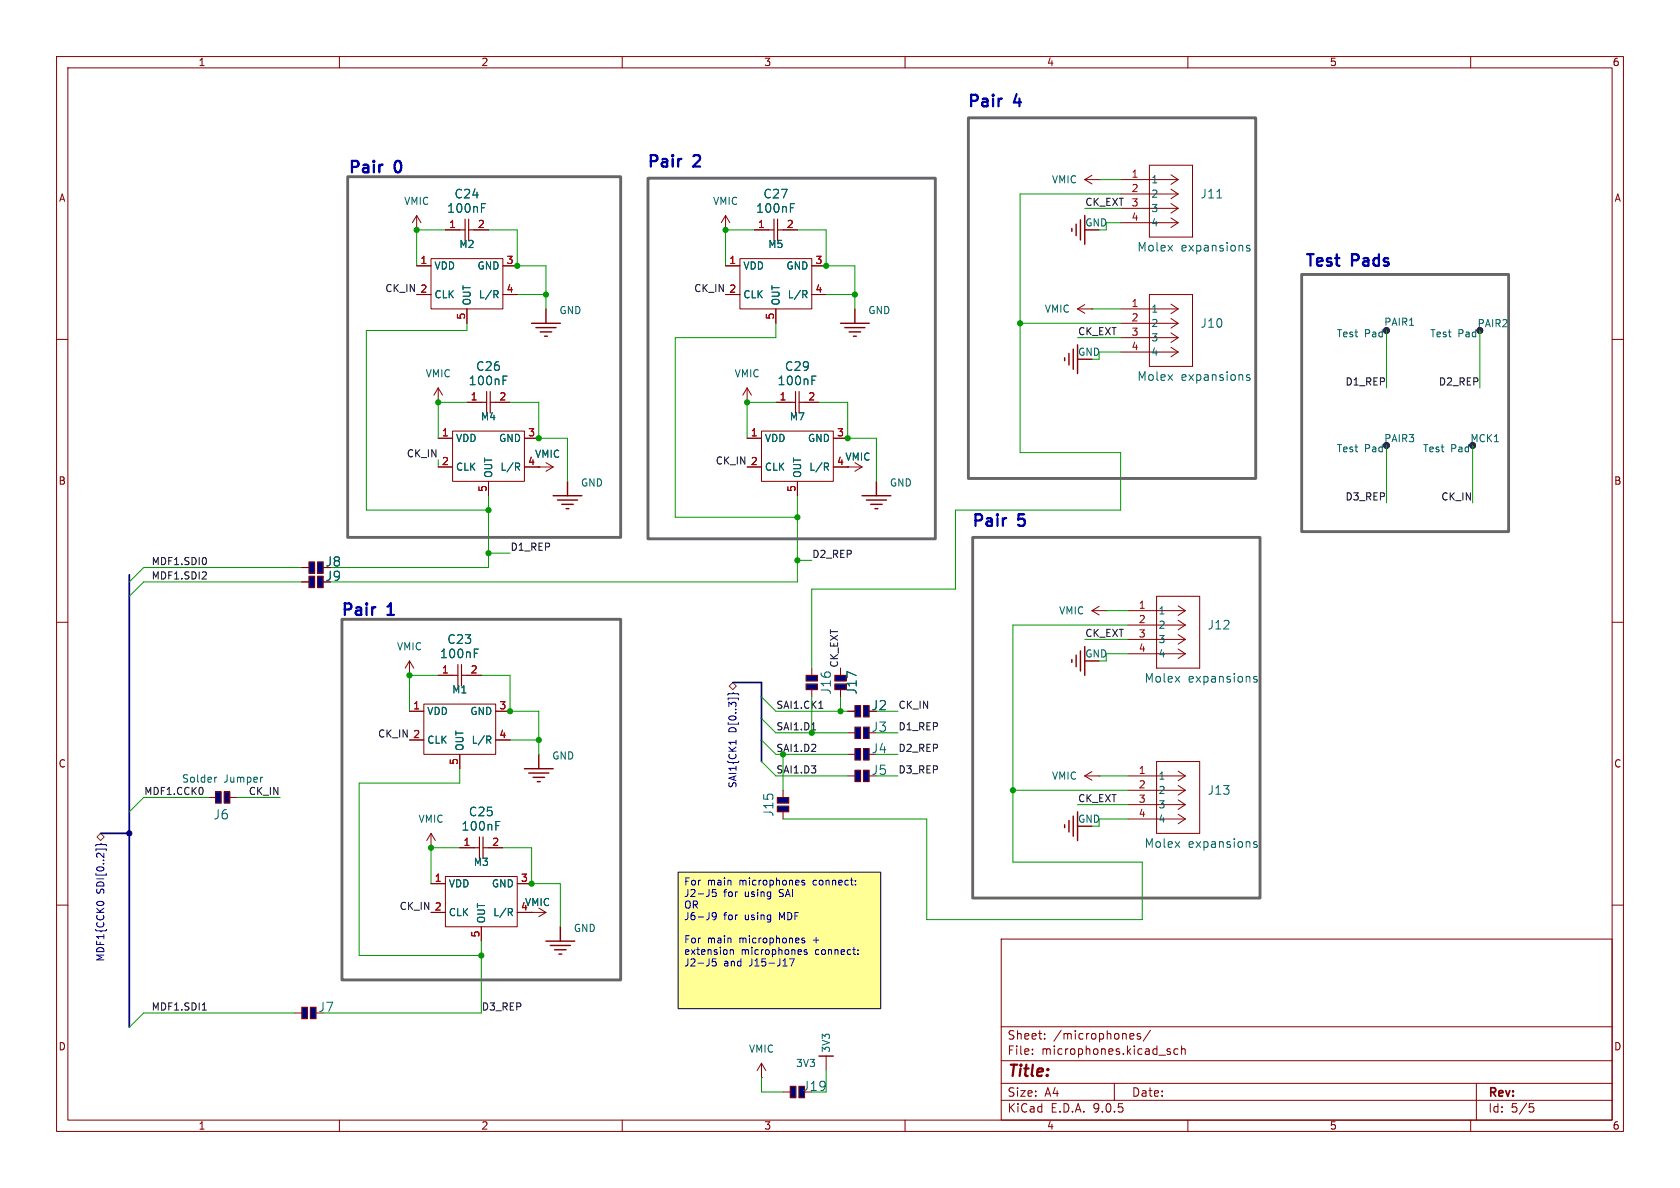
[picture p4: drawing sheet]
<svg xmlns="http://www.w3.org/2000/svg" width="297mm" height="210mm" viewBox="0 0 297 210" stroke-linecap="round" stroke-linejoin="round" font-family="sans-serif">
<g fill="none" stroke="#840000" stroke-width=".18">
<path d="M10 10h277v190h-277zM12 12h273v186h-273zM60 10v2M110 10v2M160 10v2M210 10v2M260 10v2M10 60h2M285 60h2M10 110h2M285 110h2M10 160h2"/>
<path d="M177 166h108v32h-108zM285 160h2M60 198v2M110 198v2M160 198v2M177 194.5h108M177 191.5h108M177 187.5h108M177 181.5h108M182.5 186.3v.1M182.5 185.5v.1M184.7 183.6v.1"/>
<path d="M184.7 182.8v.1M197 191.5v3M200 182.7l.4 .1 .1 .3-.8 .1M200.4 183.6l-.4 .1M201.6 182.8l-.4-.1-.2 .2 .1 .2 .5 .2v.3h-.6M203.4 182.1l-1.3 2M206.4 185.8l.5 .2 .1 .1-.1 .2-.4 .1M206.4 185.5h.5M208.2 185.5l-.4-.1-.3 .3v.4l.2 .2h.5M208.9 185.5l.2-.1 .4 .1v.9M208.9 184.9v1.5M210 198v2"/>
<path d="M260 198v2M261 191.5v6.5M270.4 195.1h.7M270.5 195.7h.4l.3 .3-.2 .5-.5 .1"/>
</g>
<path d="M119.9 154.2h35.8v24.1h-35.8z" fill="#ffff96"/>
<g fill="none" stroke="#840000" stroke-width=".18">
<path d="M191.8 31.8h2.5M191.8 31.8l1.2 .7M193 31l-1.2 .8M194.3 31.8h.1M198.1 31.8h10.2M198.1 34.3h10.2M198.1 36.8h10.2M198.1 39.4h10.2M203.2 29.2h7.6v12.7h-7.6zM207 30.9l1.3 .9M207 33.4l1.3 .9M207 36l1.3 .8"/>
<path d="M207 38.5l1.3 .9M208.3 31.8l-1.3 .8M208.3 34.3l-1.3 .8M208.3 36.8l-1.3 .9M208.3 39.4l-1.3 .8M78.7 40.6h2.6M83.8 40.6h2.6M133.3 40.6h2.6M138.4 40.6h2.6M190.5 54.6l1.3 .8M190.5 54.6h2.5M191.8 53.8l-1.3 .8"/>
<path d="M193 54.6h.1M198.1 54.6h10.2M198.1 57.2h10.2M198.1 59.7h10.2M203.2 52.1h7.6v12.7h-7.6zM207 53.8l1.3 .8M207 56.3l1.3 .9M207 58.8l1.3 .9M208.3 54.6l-1.3 .9M208.3 57.2l-1.3 .8M208.3 59.7l-1.3 .8M245.1 58.4h.1"/>
<path d="M132.1 71.1h.1M132.1 77.5h2.5M132.1 68.6l-.8 1.3M132.1 68.6l.7 1.3M132.1 68.6v2.5M134.6 76.2h12.7v8.9h-12.7zM137.2 71.1h2.5M142.2 71.1h2.6M147.3 77.5h2.6M198.1 62.2h10.2M207 61.4l1.3 .8M208.3 62.2l-1.3 .9"/>
<path d="M132.1 82.6h2.5M141 85.1v2.5M147.3 82.6h5.1M149.9 82.6h.1M151.1 81.8l1.3 .8M152.4 82.6l-1.3 .7M77.5 119.4h2.5M82.5 119.4h2.6M199.4 108h10.1M199.4 110.5h10.1M199.4 113h10.1M199.4 115.6h10.1"/>
<path d="M204.5 105.4h7.6v12.7h-7.6zM208.3 107.1l1.2 .9M208.3 109.6l1.2 .9M208.3 112.2l1.2 .8M208.3 114.7l1.2 .9M209.5 108l-1.2 .8M209.5 110.5l-1.2 .8M209.5 113l-1.2 .9M209.5 115.6l-1.2 .8M72.4 125.7h2.5M72.4 130.8h2.5M74.9 124.5h12.7v8.9h-12.7z"/>
<path d="M81.3 133.4v2.5M87.6 125.7h2.6M87.6 130.8h2.6M199.4 137.2h10.1M199.4 139.7h10.1M204.5 134.6h7.6v12.7h-7.6zM208.3 136.3l1.2 .9M208.3 138.9l1.2 .8M209.5 137.2l-1.2 .8M209.5 139.7l-1.2 .8M76.2 149.9h.1M76.2 147.3l-.8 1.3"/>
<path d="M76.2 147.3l.8 1.3M76.2 147.3v2.6M81.3 149.9h2.5M86.4 149.9h2.5M199.4 142.2h10.1M199.4 144.8h10.1M208.3 141.4l1.2 .8M208.3 143.9l1.2 .9M209.5 142.2l-1.2 .9M209.5 144.8l-1.2 .8"/>
</g>
<g fill="none" stroke="#006464" stroke-width=".18">
<path d="M85.1 36h.8M139.7 36h.8M215.1 35h.9M220.9 43.4h-.3l-.2 .2v.2l.5 .1v.4h-.5M143.5 66.5h.8M220.9 66.3l-.3-.1-.2 .2v.3l.5 .1v.4h-.5M146 82.5l.5 .6M146.2 81.9l.3 .2-.1 .3-.2 .1M83.9 114.7h.7M222.2 119.6h-.4l-.2 .2 .1 .2 .5 .1v.4h-.6M86.4 130.8l.4 .6M86.5 130.1l.3 .3-.1 .3-.2 .1"/>
<path d="M87.7 145.2h.7M222.2 148.9l-.4-.1-.2 .2 .1 .2 .5 .2v.3h-.6"/>
</g>
<g fill="none" stroke="#840000" stroke-width=".25">
<path d="M190.2 39.6v2.1M191 38.9v3.5M191.8 38.1v5.1M148.6 57.2h5.1M149.4 57.9h3.5M150.1 58.7h2M150.9 59.4h.5M151.1 54.6v2.6M189.5 40.4v.5M188.2 63.2v.6M189 62.5v2M189.7 61.7v3.6"/>
<path d="M190.5 61v5M152.4 87.6h5.1M153.2 88.4h3.5M153.9 89.2h2.1M154.7 89.9h.5M154.9 85.1v2.5M92.7 135.9h5.1M93.5 136.7h3.5M94.2 137.4h2.1M95 138.2h.5M95.2 133.4v2.5M188.2 145.8v.5"/>
<path d="M189 145v2.1M189.7 144.3v3.5M190.5 143.5v5.1"/>
</g>
<g fill="none" stroke="#840000" stroke-width=".2">
<path d="M82.2 38.7v3.8M82.9 38.7v3.8M136.8 38.7v3.8M137.5 38.7v3.8M81.3 40.6h.9M82.9 40.6h.9M135.9 40.6h.9M137.5 40.6h.9M139.7 71.1h.9M140.6 69.2v3.8M141.3 71.1h.9M141.3 69.2v3.8"/>
<path d="M80 119.4h.9M80.9 117.5v3.8M81.6 119.4h.9M81.6 117.5v3.8M83.8 149.9h1M84.8 148v3.8M85.4 149.9h1M85.4 148v3.8"/>
</g>
<g fill="#3f4511" stroke="#3f4511" stroke-width=".18">
<circle cx="261.6" cy="58.4" r=".51"/>
<circle cx="245.1" cy="78.7" r=".51"/>
<circle cx="260.3" cy="78.7" r=".51"/>
<circle cx="245.1" cy="58.4" r=".51"/>
</g>
<g fill="none" stroke="#000" stroke-width=".18">
<circle cx="245.1" cy="58.4" r=".51"/>
<circle cx="261.6" cy="58.4" r=".51"/>
<circle cx="245.1" cy="78.7" r=".51"/>
<circle cx="260.3" cy="78.7" r=".51"/>
</g>
<g fill="#000080">
<path d="M151.1 124.7h1v2h-1z"/>
<path d="M152.7 124.7h1v2h-1z"/>
</g>
<path d="M151.1 124.7h1v2h-1zM152.7 124.7h1v2h-1z" fill="none" stroke="#800000" stroke-width=".18"/>
<g fill="none" stroke="#840000" stroke-width=".18">
<path d="M128.3 38.1l-.8 1.3M128.3 38.1l.7 1.3M128.3 38.1v2.5M128.3 40.6h.1M128.3 47h2.5M128.3 52.1h2.5M130.8 45.7h12.7v8.9h-12.7zM137.2 54.6v2.6M143.5 47h2.5M143.5 52.1h2.5M72.4 119.4h.1M72.4 116.8l-.8 1.3"/>
<path d="M72.4 116.8l.8 1.3M72.4 116.8v2.6M149.9 125.7h1.2M94 161.3h.1M94 161.3h2.5M95.2 160.5l1.3 .8M96.5 161.3l-1.3 .8"/>
</g>
<path d="M142.2 52l.5 .6M142.4 51.4l.3 .2-.1 .3-.2 .1" fill="none" stroke="#006464" stroke-width=".18"/>
<g fill="none" stroke="#840000" stroke-width=".25">
<path d="M94 57.2h5.1M94.7 57.9h3.6M95.5 58.7h2M96.3 59.4h.5M96.5 54.6v2.6M97.8 87.6h5.1M98.6 88.4h3.5M99.3 89.2h2M100.1 89.9h.5M100.3 85.1v2.5M189.5 116.6v.5M190.2 115.8v2.1"/>
<path d="M191 115.1v3.5M191.8 114.3v5.1"/>
</g>
<g fill="#000080">
<path d="M151.1 136.1h1v2.1h-1z"/>
<path d="M152.7 136.1h1v2.1h-1z"/>
</g>
<path d="M151.1 136.1h1v2.1h-1zM152.7 136.1h1v2.1h-1z" fill="none" stroke="#800000" stroke-width=".18"/>
<g fill="none" stroke="#840000" stroke-width=".18">
<path d="M73.7 47h2.5M73.7 52.1h2.5M76.2 45.7h12.7v8.9h-12.7zM82.5 54.6v2.6M88.9 47h2.5M88.9 52.1h2.5M77.5 71.1h.1M77.5 68.6l-.8 1.3M77.5 68.6l.7 1.3M77.5 68.6v2.5M82.5 71.1h2.6M87.6 71.1h2.6"/>
<path d="M193 108l1.3 .7M193 108h2.6M194.3 107.2l-1.3 .8M195.6 108h.1M149.9 137.2h1.2M191.8 137.2h2.5M191.8 137.2l1.2 .7M193 136.4l-1.2 .8M194.3 137.2h.1M76.2 156.2h2.5M78.7 154.9h12.7v8.9h-12.7zM91.4 156.2h2.6"/>
<path d="M76.2 161.3h2.5M85.1 163.8v2.6M91.4 161.3h2.6"/>
</g>
<path d="M87.6 52l.4 .6M87.8 51.4l.2 .2v.3l-.2 .1M88.9 66.5h.8M90.2 161.3l.4 .6M90.3 160.6l.3 .2-.1 .3-.2 .2" fill="none" stroke="#006464" stroke-width=".18"/>
<path d="M96.5 166.4h5.1M97.3 167.1h3.5M98 167.9h2.1M98.8 168.7h.5M99.1 163.8v2.6" fill="none" stroke="#840000" stroke-width=".25"/>
<path d="M85.1 71.1h.9M86 69.2v3.8M86.7 71.1h.9M86.7 69.2v3.8" fill="none" stroke="#840000" stroke-width=".2"/>
<g fill="#000080">
<path d="M137.4 141h2v1h-2z"/>
<path d="M137.4 142.5h2v1h-2z"/>
</g>
<path d="M137.4 141h2v1h-2zM137.4 142.5h2v1h-2z" fill="none" stroke="#800000" stroke-width=".18"/>
<path d="M138.4 139.7v1.3M138.4 143.5v1.3" fill="none" stroke="#840000" stroke-width=".18"/>
<g fill="#000080">
<path d="M147.6 120.9h2v1h-2z"/>
<path d="M147.6 119.4h2v1h-2z"/>
</g>
<path d="M147.6 119.4h2v1h-2zM147.6 120.9h2v1h-2z" fill="none" stroke="#800000" stroke-width=".18"/>
<path d="M148.6 118.1v1.3M148.6 121.9v1.3" fill="none" stroke="#840000" stroke-width=".18"/>
<g fill="#000080">
<path d="M142.5 120.9h2v1h-2z"/>
<path d="M142.5 119.4h2v1h-2z"/>
</g>
<path d="M142.5 119.4h2v1h-2zM142.5 120.9h2v1h-2z" fill="none" stroke="#800000" stroke-width=".18"/>
<path d="M143.5 118.1v1.3M143.5 121.9v1.3" fill="none" stroke="#840000" stroke-width=".18"/>
<g fill="#000080">
<path d="M151.1 128.5h1v2.1h-1z"/>
<path d="M152.7 128.5h1v2.1h-1z"/>
</g>
<path d="M151.1 128.5h1v2.1h-1zM152.7 128.5h1v2.1h-1z" fill="none" stroke="#800000" stroke-width=".18"/>
<path d="M149.9 129.5h1.2" fill="none" stroke="#840000" stroke-width=".18"/>
<g fill="#000080">
<path d="M151.1 132.3h1v2.1h-1z"/>
<path d="M152.7 132.3h1v2.1h-1z"/>
</g>
<path d="M151.1 132.3h1v2.1h-1zM152.7 132.3h1v2.1h-1z" fill="none" stroke="#800000" stroke-width=".18"/>
<g fill="none" stroke="#840000" stroke-width=".18">
<path d="M73.7 38.1l-.8 1.3M73.7 38.1l.7 1.3M73.7 38.1v2.5M73.7 40.6h.1M77.5 77.5h2.5M80 76.2h12.7v8.9h-12.7zM92.7 77.5h2.5M77.5 82.6h2.5M86.4 85.1v2.5M92.7 82.6h5.1M95.2 82.6h.1M96.5 81.8l1.3 .8"/>
<path d="M97.8 82.6l-1.3 .7M149.9 133.4h1.2"/>
</g>
<path d="M91.4 82.5l.5 .6M91.6 81.9l.3 .2-.1 .3-.2 .1" fill="none" stroke="#006464" stroke-width=".18"/>
<g fill="#000080">
<path d="M54.6 99.3h1v2h-1z"/>
<path d="M56.1 99.3h1v2h-1z"/>
</g>
<path d="M54.6 99.3h1v2h-1zM56.1 99.3h1v2h-1z" fill="none" stroke="#800000" stroke-width=".18"/>
<path d="M53.3 100.3h1.3" fill="none" stroke="#840000" stroke-width=".18"/>
<g fill="#000080">
<path d="M54.6 101.9h1v2h-1z"/>
<path d="M56.1 101.9h1v2h-1z"/>
</g>
<path d="M54.6 101.9h1v2h-1zM56.1 101.9h1v2h-1z" fill="none" stroke="#800000" stroke-width=".18"/>
<path d="M53.3 102.9h1.3" fill="none" stroke="#840000" stroke-width=".18"/>
<g fill="#000080">
<path d="M38.1 140h1v2h-1z"/>
<path d="M39.6 140h1v2h-1z"/>
</g>
<path d="M38.1 140h1v2h-1zM39.6 140h1v2h-1z" fill="none" stroke="#800000" stroke-width=".18"/>
<path d="M36.8 141h1.3M40.6 141h1.3" fill="none" stroke="#840000" stroke-width=".18"/>
<path d="M38.3 137.4l-.3 .1M46.3 137.4h.1" fill="none" stroke="#006464" stroke-width=".18"/>
<g fill="#000080">
<path d="M139.7 192h1v2.1h-1z"/>
<path d="M141.2 192h1v2.1h-1z"/>
</g>
<path d="M139.7 192h1v2.1h-1zM141.2 192h1v2.1h-1z" fill="none" stroke="#800000" stroke-width=".18"/>
<path d="M134.6 190.5h.1M134.6 188l-.7 1.2M134.6 188l.8 1.2M134.6 188v2.5M138.4 193h1.3M146 186.7v2.5" fill="none" stroke="#840000" stroke-width=".18"/>
<path d="M144.8 186.7h2.5" fill="none" stroke="#840000" stroke-width=".25"/>
<g fill="#000080">
<path d="M53.3 178.1h1.1v2h-1.1z"/>
<path d="M54.9 178.1h1v2h-1z"/>
</g>
<path d="M53.3 178.1h1.1v2h-1.1zM54.9 178.1h1v2h-1z" fill="none" stroke="#800000" stroke-width=".18"/>
<g fill="none" stroke="#840000" stroke-width=".18">
<path d="M73.7 47h2.5M73.7 52.1h2.5M78.7 40.6h2.6M82.5 54.6v2.6M83.8 40.6h2.6M88.9 47h2.5M88.9 52.1h2.5M128.3 47h2.5M128.3 52.1h2.5M133.3 40.6h2.6M137.2 54.6v2.6M138.4 40.6h2.6"/>
<path d="M143.5 47h2.5M143.5 52.1h2.5M77.5 77.5h2.5M82.5 71.1h2.6M87.6 71.1h2.6M92.7 77.5h2.5M132.1 77.5h2.5M137.2 71.1h2.5M142.2 71.1h2.6M147.3 77.5h2.6M77.5 82.6h2.5M86.4 85.1v2.5"/>
<path d="M92.7 82.6h2.5M95.2 82.6h.1M132.1 82.6h2.5M141 85.1v2.5M147.3 82.6h2.6M149.9 82.6h.1M53.3 102.9h1.3M53.3 100.3h1.3M77.5 119.4h2.5M82.5 119.4h2.6M148.6 118.1v1.3M72.4 125.7h2.5"/>
<path d="M72.4 130.8h2.5M81.3 133.4v2.5M87.6 125.7h2.6M87.6 130.8h2.6M148.6 121.9v1.3M149.9 125.7h1.2M76.2 156.2h2.5M81.3 149.9h2.5M86.4 149.9h2.5M91.4 156.2h2.6M52.1 179.1h1.2M76.2 161.3h2.5"/>
<path d="M85.1 163.8v2.6M91.4 161.3h2.6M94 161.3h.1"/>
</g>
<path d="M128.7 122.9l.1-.3h.7l.1-.1 .2 .1h.6l.2 .3M130.1 130.9v.7M130.1 131.2h-1.3l.2 .1M16.9 149.5l.2-.2h.6l.2-.2 .2 .2h.6l.1 .2M17.2 159.5l.4-.2 .6 .2" fill="none" stroke="#000084" stroke-width=".18"/>
<path d="M128.9 121.3l.6-.6 .7 .6-.7 .6zM17.8 147.3l.6 .7-.6 .6-.7-.6z" fill="none" stroke="#725600" stroke-width=".18"/>
<path d="M35.7 102.4h.8M36.4 101.2v.4M143.5 129h.7M144.8 125.2h.7M35.8 178.6h.7" fill="none" stroke="#0f0f0f" stroke-width=".18"/>
<path d="M22.9 101.6v80M129.5 120.7h5.1v13.9M17.8 147.3h5.1" fill="none" stroke="#000084" stroke-width=".3"/>
<g fill="none" stroke="#009600" stroke-width=".18">
<path d="M191.8 36.8h6.3M194.3 31.8h3.8M195.6 39.4h2.5M198.1 34.3h-17.8v45.7h17.8v10.2h-29.2v13.9h-25.4v14M78.7 40.6h-5v6.4M82.5 57.2v1.2h-17.7v31.8h21.6M86.4 40.6h5v6.4h5.1v7.6M91.4 52.1h5.1M133.3 40.6h-5v6.4M137.2 57.2v2.5h-17.8v31.7h21.6M141 40.6h5v6.4h5.1v7.6M146 52.1h5.1"/>
<path d="M180.3 57.2h17.8M190.5 59.7h7.6M193 54.6h5.1M245.1 58.4v10.2M261.6 58.4v10.2M82.5 71.1h-5v6.4M90.2 71.1h5v6.4h5.1v7.6M137.2 71.1h-5.1v6.4M144.8 71.1h5.1v6.4h5v7.6M194.3 62.2h3.8M245.1 78.7v10.2M260.3 78.7v10.2"/>
<path d="M86.4 97.8h3.8M86.4 87.6v12.7h-28M141 87.6v15.3h-82.6M141 99.1h2.5M53.3 102.9h-27.9l-2.5 2.5M53.3 100.3h-27.9l-2.5 2.6M77.5 119.4h-5.1v6.3M85.1 119.4h5.1v6.3h5v7.7M191.8 113h7.6M195.6 115.6h3.8M195.6 108h3.8M199.4 110.5h-20.3v41.9h22.8v10.2h-38.1v-17.8h-25.4"/>
<path d="M81.3 135.9v2.5h-17.8v30.5h21.6M90.2 130.8h5M134.6 127l2.6 2.5h12.7M134.6 123.2l2.6 2.5h12.7M134.6 134.6l2.6 2.6h12.7M134.6 130.8l2.6 2.6M143.5 123.2v6.3M148.6 123.2v2.5M149.9 133.4h-11.5v6.3M154.9 129.5h3.8M154.9 125.7h3.8M154.9 137.2h3.8"/>
<path d="M154.9 133.4h3.8M179.1 139.7h20.3M194.3 137.2h5.1M36.8 141h-11.4l-2.5 2.5M41.9 141h7.6M81.3 149.9h-5.1v6.3M88.9 149.9h5.1v6.3h5.1v7.6M190.5 142.2h8.9M194.3 144.8h5.1M52.1 179.1h-26.7l-2.5 2.5M85.1 166.4v12.7h-28M134.6 190.5v2.5h3.8"/>
<path d="M146 189.2v3.8"/>
</g>
<path d="M119.9 154.2h35.8v24.1h-35.8z" fill="none" stroke="#000" stroke-width=".18"/>
<g fill="none" stroke="#0000c2" stroke-width=".18">
<path d="M126 157.2l-.1 .6 .2-.1 .4 .1 .1 .5-.2 .2-.5-.1M142.2 155.7l-.3-.1-.2 .2 .1 .2 .4 .1v.3h-.5M151.2 156.3v.2M151.2 155.7v.1M126 169.5l-.1 .6 .2-.1h.4l.1 .5-.2 .3-.5-.2M126.6 161.9l-.2 .2-.4-.1-.1-.1 .1-.5 .4-.1 .2 .1a.84 .84 0 0 1-.3 1.2h-.3M129.1 167.9v.8M129.1 168l.2-.1h.3v.8M140.4 169.5l-.5 1.3M142.2 165.9l-.3-.1-.2 .2 .1 .2 .4 .1v.3h-.5M142.7 167.9h-.4l-.1 .2v.1l.5 .2v.3h-.5M151.7 168.6v.1"/>
<path d="M151.7 167.9v.2"/>
</g>
<path d="M61.5 31.2h48.2v63.8h-48.2zM114.6 31.5h50.8v63.8h-50.8zM171.2 20.8h50.8v63.8h-50.8zM230.1 48.5h36.6v45.5h-36.6zM172 95h50.8v63.8h-50.8zM60.5 109.5h49.2v63.7h-49.2z" fill="none" stroke="#666" stroke-width=".51"/>
<g fill="none" stroke="#006464" stroke-width=".18">
<path d="M85.1 36h.8M139.7 36h.8M87.6 52l.4 .6M87.8 51.4l.2 .2v.3l-.2 .1M142.2 52l.5 .6M142.4 51.4l.3 .2-.1 .3-.2 .1M88.9 66.5h.8M143.5 66.5h.8M91.4 82.5l.5 .6M91.6 81.9l.3 .2-.1 .3-.2 .1M146 82.5l.5 .6M146.2 81.9l.3 .2-.1 .3-.2 .1"/>
<path d="M83.9 114.7h.7M86.4 130.8l.4 .6M86.5 130.1l.3 .3-.1 .3-.2 .1M87.7 145.2h.7M90.2 161.3l.4 .6M90.3 160.6l.3 .2-.1 .3-.2 .2"/>
</g>
<g fill="#009600" stroke="#009600" stroke-width=".18">
<circle cx="128.3" cy="40.6" r=".46"/>
<circle cx="132.1" cy="71.1" r=".46"/>
<circle cx="141" cy="99.1" r=".46"/>
<circle cx="149.9" cy="77.5" r=".46"/>
<circle cx="141" cy="91.4" r=".46"/>
<circle cx="146" cy="47" r=".46"/>
<circle cx="151.1" cy="52.1" r=".46"/>
<circle cx="180.3" cy="57.2" r=".46"/>
<circle cx="179.1" cy="139.7" r=".46"/>
<circle cx="73.7" cy="40.6" r=".46"/>
<circle cx="91.4" cy="47" r=".46"/>
<circle cx="96.5" cy="52.1" r=".46"/>
<circle cx="85.1" cy="168.9" r=".46"/>
<circle cx="94" cy="156.2" r=".46"/>
<circle cx="90.2" cy="125.7" r=".46"/>
<circle cx="95.2" cy="130.8" r=".46"/>
<circle cx="76.2" cy="149.9" r=".46"/>
<circle cx="138.4" cy="133.4" r=".46"/>
<circle cx="148.6" cy="125.7" r=".46"/>
<circle cx="143.5" cy="129.5" r=".46"/>
<circle cx="72.4" cy="119.4" r=".46"/>
<circle cx="86.4" cy="90.2" r=".46"/>
<circle cx="86.4" cy="97.8" r=".46"/>
<circle cx="77.5" cy="71.1" r=".46"/>
<circle cx="95.2" cy="77.5" r=".46"/>
</g>
<circle cx="22.9" cy="147.3" r=".46" fill="#000084" stroke="#000084" stroke-width=".18"/>
<g font-size="2.8" fill="#0000c2">
<text x="170.9" y="19.1">Pair</text>
<text x="179.4" y="19.1">4</text>
<text x="114.3" y="29.7">Pair</text>
<text x="122.8" y="29.7">2</text>
<text x="61.5" y="30.7">Pair</text>
<text x="69.9" y="30.7">0</text>
<text x="230.6" y="47.2">Test</text>
<text x="239.1" y="47.2">Pads</text>
<text x="171.7" y="93.2">Pair</text>
<text x="180.2" y="93.2">5</text>
<text x="60.2" y="109">Pair</text>
<text x="68.7" y="109">1</text>
</g>
<text font-size="2.8" fill="#840000" x="178" y="190.9">Title:</text>
<g font-size="2.3" fill="#840000">
<text x="57.5" y="100.4">J8</text>
<text x="57.5" y="102.9">J9</text>
<text x="154" y="125.8">J2</text>
</g>
<g font-size="2.3" fill="#006464">
<text x="147.1" y="122.9" transform="rotate(-90 147.1 122.9)">J16</text>
<text x="151.7" y="122.9" transform="rotate(-90 151.7 122.9)">J17</text>
<text x="154" y="129.6">J3</text>
<text x="154" y="137.2">J5</text>
<text x="154" y="133.4">J4</text>
<text x="37.7" y="145.1">J6</text>
<text x="136.9" y="144.5" transform="rotate(-90 136.9 144.5)">J15</text>
<text x="56.2" y="179.1">J7</text>
</g>
<text font-size="2.3" fill="#009600" x="141.8" y="193.1">J19</text>
<g font-size="2.1" fill="#006464">
<text x="80.3" y="35.3">C24</text>
<text x="134.9" y="35.3">C27</text>
<text x="212.1" y="35.3">J11</text>
<text x="79" y="37.8">100nF</text>
<text x="133.6" y="37.8">100nF</text>
<text x="201" y="44.7">Molex</text>
<text x="208.7" y="44.7">expansions</text>
<text x="212.1" y="58.1">J10</text>
<text x="84.1" y="65.8">C26</text>
<text x="138.7" y="65.8">C29</text>
<text x="82.8" y="68.3">100nF</text>
<text x="137.4" y="68.3">100nF</text>
<text x="201" y="67.5">Molex</text>
<text x="208.7" y="67.5">expansions</text>
<text x="213.4" y="111.5">J12</text>
<text x="77.7" y="116.6">100nF</text>
<text x="79" y="114">C23</text>
<text x="202.2" y="120.9">Molex</text>
<text x="210" y="120.9">expansions</text>
<text x="213.4" y="140.7">J13</text>
<text x="81.5" y="147">100nF</text>
<text x="82.8" y="144.5">C25</text>
<text x="202.2" y="150.1">Molex</text>
<text x="210" y="150.1">expansions</text>
</g>
<g font-size="2.1" fill="#840000">
<text x="178" y="184">Sheet:</text>
<text x="186.2" y="184">/microphones/</text>
<text x="178" y="186.7">File:</text>
<text x="184.1" y="186.7">microphones.kicad_sch</text>
<text x="178" y="196.9">KiCad</text>
<text x="178" y="194.1">Size:</text>
<text x="184.7" y="194.1">A4</text>
<text x="185.7" y="196.9">E.D.A.</text>
<text x="193.3" y="196.9">9.0.5</text>
<text x="200" y="194.1">Date:</text>
<text x="263" y="194.3">Rev:</text>
<text x="263" y="196.9">Id:</text>
<text x="267.1" y="196.9">5/5</text>
</g>
<g font-size="1.8" fill="#840000">
<text x="35" y="11.9">1</text>
<text x="85" y="11.9">2</text>
<text x="135" y="11.9">3</text>
<text x="185" y="11.9">4</text>
<text x="235" y="11.9">5</text>
<text x="285" y="11.9">6</text>
<text x="10.3" y="35.9">A</text>
<text x="285.3" y="35.9">A</text>
<text x="10.3" y="85.9">B</text>
<text x="285.3" y="85.9">B</text>
<text x="10.3" y="135.9">C</text>
<text x="285.3" y="135.9">C</text>
<text x="10.3" y="185.9">D</text>
<text x="285.3" y="185.9">D</text>
<text x="35" y="199.9">1</text>
<text x="85" y="199.9">2</text>
<text x="135" y="199.9">3</text>
<text x="185" y="199.9">4</text>
<text x="235" y="199.9">5</text>
<text x="285" y="199.9">6</text>
</g>
<g font-size="1.8" fill="#006464">
<text x="185.9" y="32.6">VMIC</text>
<text x="203.5" y="32.6">1</text>
<text x="203.5" y="35.2">2</text>
<text x="71.4" y="36.4">VMIC</text>
<text x="126" y="36.4">VMIC</text>
<text x="203.5" y="37.7">3</text>
<text x="203.5" y="40.2">4</text>
<text x="76.7" y="47.9">VDD</text>
<text x="81.1" y="44">M2</text>
<text x="84.3" y="47.9">GND</text>
<text x="131.3" y="47.9">VDD</text>
<text x="135.7" y="44">M5</text>
<text x="138.9" y="47.9">GND</text>
<text x="76.7" y="52.9">CLK</text>
<text x="84.6" y="52.9">L/R</text>
<text x="131.3" y="52.9">CLK</text>
<text x="139.2" y="52.9">L/R</text>
<text x="83.4" y="54.1" transform="rotate(-90 83.4 54.1)">OUT</text>
<text x="98.8" y="55.7">GND</text>
<text x="138" y="54.1" transform="rotate(-90 138 54.1)">OUT</text>
<text x="153.4" y="55.7">GND</text>
<text x="184.6" y="55.5">VMIC</text>
<text x="203.5" y="55.5">1</text>
<text x="203.5" y="58">2</text>
<text x="236.2" y="59.8">Test</text>
<text x="241.2" y="59.8">Pad</text>
<text x="244.6" y="57.8">PAIR1</text>
<text x="252.7" y="59.8">Test</text>
<text x="257.7" y="59.8">Pad</text>
<text x="261.1" y="58.1">PAIR2</text>
<text x="203.5" y="60.6">3</text>
<text x="203.5" y="63.1">4</text>
<text x="75.2" y="66.9">VMIC</text>
<text x="129.8" y="66.9">VMIC</text>
<text x="84.9" y="74.5">M4</text>
<text x="139.5" y="74.5">M7</text>
<text x="80.5" y="78.3">VDD</text>
<text x="80.5" y="83.4">CLK</text>
<text x="88.1" y="78.3">GND</text>
<text x="88.4" y="83.4">L/R</text>
<text x="94.5" y="81.1">VMIC</text>
<text x="135.1" y="78.3">VDD</text>
<text x="135.1" y="83.4">CLK</text>
<text x="142.7" y="78.3">GND</text>
<text x="143" y="83.4">L/R</text>
<text x="149.4" y="81.6">VMIC</text>
<text x="236.2" y="80.1">Test</text>
<text x="241.2" y="80.1">Pad</text>
<text x="244.6" y="78.4">PAIR3</text>
<text x="251.5" y="80.1">Test</text>
<text x="256.5" y="80.1">Pad</text>
<text x="259.9" y="78.4">MCK1</text>
<text x="87.2" y="84.6" transform="rotate(-90 87.2 84.6)">OUT</text>
<text x="102.6" y="86.2">GND</text>
<text x="141.8" y="84.6" transform="rotate(-90 141.8 84.6)">OUT</text>
<text x="157.2" y="86.2">GND</text>
<text x="187.1" y="108.8">VMIC</text>
<text x="204.7" y="108.8">1</text>
<text x="204.7" y="111.4">2</text>
<text x="204.7" y="113.9">3</text>
<text x="70.1" y="115.2">VMIC</text>
<text x="204.7" y="116.4">4</text>
<text x="79.8" y="122.8">M1</text>
<text x="75.4" y="126.6">VDD</text>
<text x="75.4" y="131.7">CLK</text>
<text x="83" y="126.6">GND</text>
<text x="83.3" y="131.7">L/R</text>
<text x="82.1" y="132.8" transform="rotate(-90 82.1 132.8)">OUT</text>
<text x="97.5" y="134.5">GND</text>
<text x="39.6" y="138.6">Jumper</text>
<text x="185.9" y="138">VMIC</text>
<text x="204.7" y="138">1</text>
<text x="204.7" y="140.6">2</text>
<text x="204.7" y="143.1">3</text>
<text x="73.9" y="145.6">VMIC</text>
<text x="204.7" y="145.6">4</text>
<text x="83.7" y="153.3">M3</text>
<text x="79.2" y="157.1">VDD</text>
<text x="86.9" y="157.1">GND</text>
<text x="92.7" y="160.4">VMIC</text>
<text x="79.2" y="162.2">CLK</text>
<text x="86" y="163.3" transform="rotate(-90 86 163.3)">OUT</text>
<text x="87.1" y="162.2">L/R</text>
<text x="101.3" y="164.9">GND</text>
<text x="132.3" y="186.3">VMIC</text>
<text x="140.6" y="188.8">3V3</text>
<text x="146.9" y="186.2" transform="rotate(-90 146.9 186.2)">3V3</text>
</g>
<g font-size="1.8" fill="#a90000">
<text x="200" y="31.5">1</text>
<text x="200" y="34">2</text>
<text x="79.3" y="40.4">1</text>
<text x="84.4" y="40.4">2</text>
<text x="133.9" y="40.4">1</text>
<text x="139" y="40.4">2</text>
<text x="200" y="36.6">3</text>
<text x="200" y="39.1">4</text>
<text x="74.2" y="46.7">1</text>
<text x="89.5" y="46.7">3</text>
<text x="128.8" y="46.7">1</text>
<text x="144.1" y="46.7">3</text>
<text x="74.2" y="51.8">2</text>
<text x="89.5" y="51.8">4</text>
<text x="128.8" y="51.8">2</text>
<text x="144.1" y="51.8">4</text>
<text x="82.3" y="56.6" transform="rotate(-90 82.3 56.6)">5</text>
<text x="136.9" y="56.6" transform="rotate(-90 136.9 56.6)">5</text>
<text x="200" y="54.4">1</text>
<text x="200" y="56.9">2</text>
<text x="200" y="59.4">3</text>
<text x="200" y="62">4</text>
<text x="83.1" y="70.9">1</text>
<text x="88.2" y="70.9">2</text>
<text x="137.7" y="70.9">1</text>
<text x="142.8" y="70.9">2</text>
<text x="78" y="77.2">1</text>
<text x="93.3" y="77.2">3</text>
<text x="132.6" y="77.2">1</text>
<text x="147.9" y="77.2">3</text>
<text x="78" y="82.3">2</text>
<text x="93.3" y="82.3">4</text>
<text x="132.6" y="82.3">2</text>
<text x="147.9" y="82.3">4</text>
<text x="86.1" y="87.1" transform="rotate(-90 86.1 87.1)">5</text>
<text x="140.7" y="87.1" transform="rotate(-90 140.7 87.1)">5</text>
<text x="201.2" y="107.7">1</text>
<text x="201.2" y="110.2">2</text>
<text x="201.2" y="112.8">3</text>
<text x="78" y="119.1">1</text>
<text x="83.1" y="119.1">2</text>
<text x="201.2" y="115.3">4</text>
<text x="73" y="125.5">1</text>
<text x="88.2" y="125.5">3</text>
<text x="73" y="130.6">2</text>
<text x="88.2" y="130.6">4</text>
<text x="81" y="135.3" transform="rotate(-90 81 135.3)">5</text>
<text x="201.2" y="136.9">1</text>
<text x="201.2" y="139.4">2</text>
<text x="201.2" y="142">3</text>
<text x="81.8" y="149.6">1</text>
<text x="86.9" y="149.6">2</text>
<text x="201.2" y="144.5">4</text>
<text x="76.8" y="156">1</text>
<text x="92" y="156">3</text>
<text x="76.8" y="161">2</text>
<text x="92" y="161">4</text>
<text x="84.8" y="165.8" transform="rotate(-90 84.8 165.8)">5</text>
</g>
<g font-size="1.8" fill="#009600">
<text x="191.8" y="40.2">GND</text>
<text x="190.5" y="63.1">GND</text>
<text x="191.8" y="116.4">GND</text>
<text x="137.2" y="133">SAI1.D2</text>
<text x="190.5" y="145.6">GND</text>
</g>
<g font-size="1.8" fill="#0f0f0f">
<text x="191.8" y="36.5">CK_EXT</text>
<text x="68" y="51.7">CK_IN 2</text>
<text x="122.6" y="51.7">CK_IN 2</text>
<text x="190.5" y="59.3">CK_EXT</text>
<text x="237.8" y="68.2">D1_REP</text>
<text x="254.3" y="68.2">D2_REP</text>
<text x="71.8" y="80.9">CK_IN</text>
<text x="126.4" y="82.2">CK_IN 2</text>
<text x="237.8" y="88.6">D3_REP</text>
<text x="254.7" y="88.6">CK_IN</text>
<text x="26.7" y="100">MDF1.SDI0</text>
<text x="90.2" y="97.4">D1_REP</text>
<text x="143.5" y="98.7">D2_REP</text>
<text x="26.7" y="102.5">MDF1.SDI2</text>
<text x="191.8" y="112.7">CK_EXT</text>
<text x="148.2" y="118.1" transform="rotate(-90 148.2 118.1)">CK_EXT</text>
<text x="137.2" y="125.4">SAI1.CK1</text>
<text x="158.7" y="125.4">CK_IN</text>
<text x="66.7" y="130.5">CK_IN 2</text>
<text x="137.2" y="129.2">SAI1.D1</text>
<text x="158.7" y="129.2">D1_REP</text>
<text x="137.2" y="136.8">SAI1.D3</text>
<text x="158.7" y="133">D2_REP</text>
<text x="158.7" y="136.8">D3_REP</text>
<text x="25.4" y="140.6">MDF1.CCK0</text>
<text x="32.1" y="138.6">Solder</text>
<text x="43.9" y="140.6">CK_IN</text>
<text x="190.5" y="141.9">CK_EXT</text>
<text x="70.6" y="160.9">CK_IN 2</text>
<text x="26.7" y="178.7">MDF1.SDI1</text>
<text x="85.1" y="178.7">D3_REP</text>
</g>
<g font-size="1.8" fill="#000084">
<text x="130.4" y="129.5" transform="rotate(-90 130.4 129.5)">D[0..3]}</text>
<text x="130.4" y="139.4" transform="rotate(-90 130.4 139.4)">SAI1{CK1</text>
<text x="18.6" y="158" transform="rotate(-90 18.6 158)">SDI[0..2]}</text>
<text x="18.6" y="170.1" transform="rotate(-90 18.6 170.1)">MDF1{CCK0</text>
</g>
<g font-size="1.8" fill="#0000c2">
<text x="120.8" y="156.9">For</text>
<text x="120.8" y="158.9">J2-J5</text>
<text x="120.8" y="160.9">OR</text>
<text x="125" y="156.9">main</text>
<text x="127.9" y="158.9">for</text>
<text x="130.8" y="156.9">microphones</text>
<text x="131.8" y="158.9">using</text>
<text x="138" y="158.9">SAI</text>
<text x="144" y="156.9">connect:</text>
<text x="120.8" y="163">J6-J9</text>
<text x="120.8" y="167.1">For</text>
<text x="125" y="167.1">main</text>
<text x="127.9" y="163">for</text>
<text x="130.8" y="167.1">microphones</text>
<text x="131.8" y="163">using</text>
<text x="138" y="163">MDF</text>
<text x="144" y="167.1">+</text>
<text x="120.8" y="169.1">extension</text>
<text x="120.8" y="171.2">J2-J5</text>
<text x="127.9" y="171.2">and</text>
<text x="131" y="169.1">microphones</text>
<text x="132.6" y="171.2">J15-J17</text>
<text x="144.2" y="169.1">connect:</text>
</g>
</svg>
